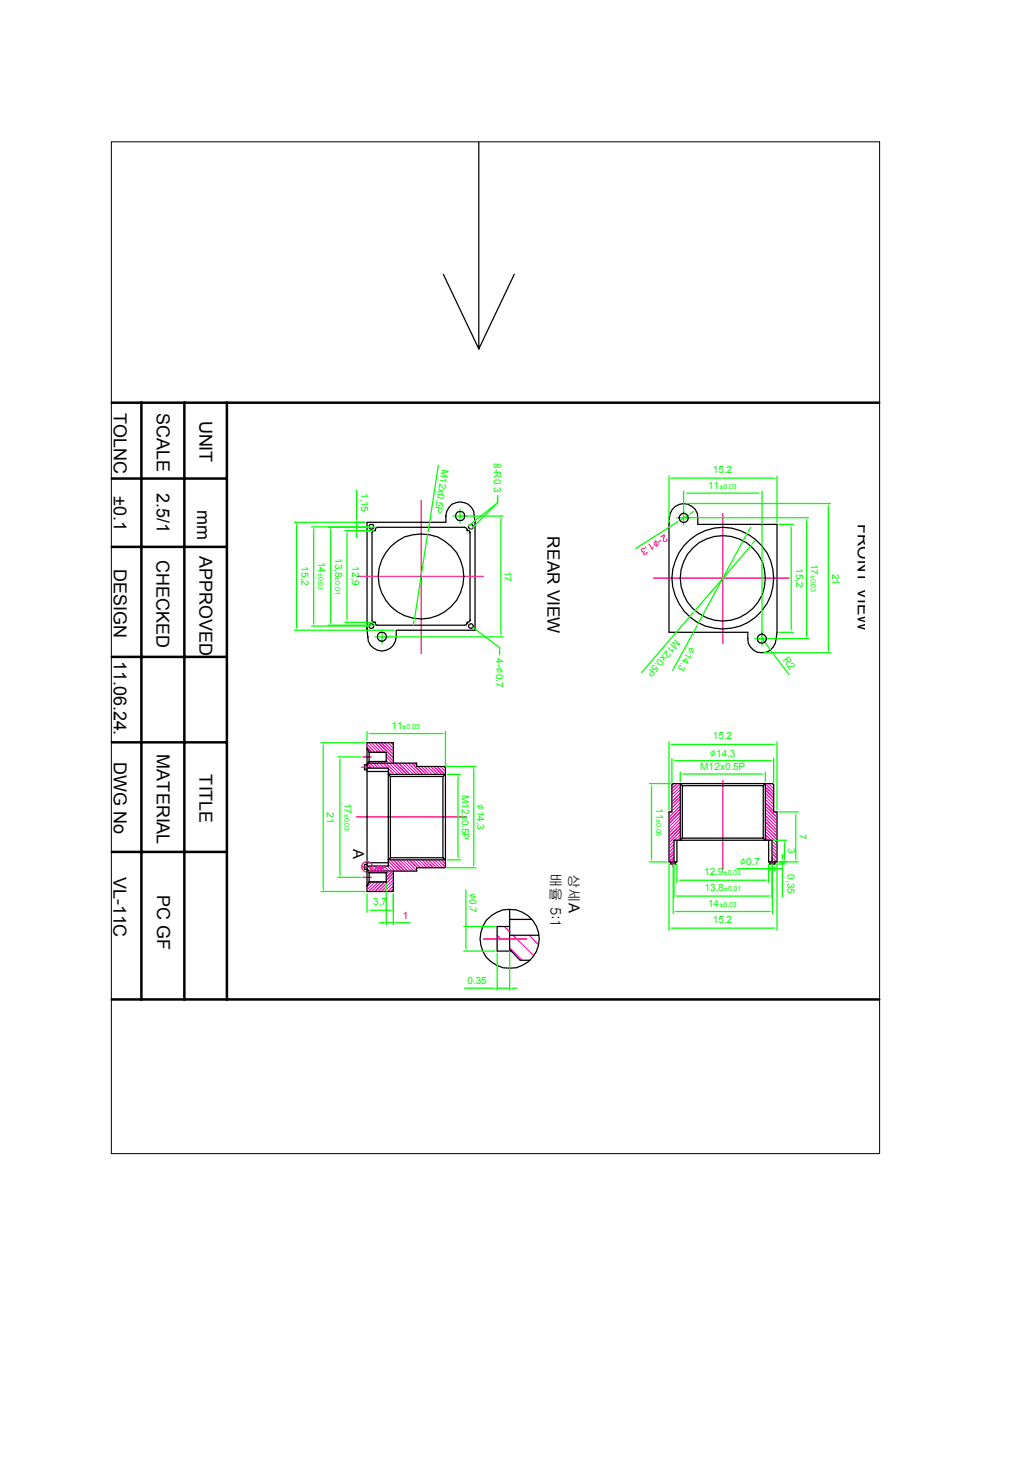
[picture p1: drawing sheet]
<svg xmlns="http://www.w3.org/2000/svg" width="210mm" height="297mm" viewBox="0 0 210 297" stroke-linecap="round" stroke-linejoin="round" font-family="sans-serif">
<g fill="none" stroke="#000" stroke-width=".25">
<path d="M97.2 28.9v42l7.2-15.2M90 55.7l7.2 15.2M74.5 106.1h16a3.7 3.7 0 0 1 1.2-3.6 2.93 2.93 0 0 1 4.6 2.3l.1 1.3v21.9h-16a3.5 3.5 0 0 1-2 4.1 2.88 2.88 0 0 1-3.7-2.7l-.2-1.4zM75 106.6h.8v.8l-.4 .2-.4-.2-.2-.4zM75.6 107.9l.6-.1 .1-.5 .3-.2h17.7l.4 .2 .1 .5 .5 .1v18.4l-.5 .1-.1 .5-.4 .1-18-.1-.1-.5-.6-.1-.1-.3zM95.2 106.6h.7l.2 .4-.2 .4-.3 .2-.4-.2-.1-.4zM136.5 103.5a2.86 2.86 0 0 1 3.2-1 2.86 2.86 0 0 1 1.9 2.7v1.3h16.1v22l-.1 1.2a2.88 2.88 0 0 1-2.9 2.9 2.88 2.88 0 0 1-2.9-2.9v-1.2h-16v-22l.3-2.2zM75 126.9l.4-.2 .4 .2v.6l-.4 .2-.4-.2-.2-.3zM74.5 156.1h4.3v1.2l.4 .5M74.5 152l.4 .9h3.5v1.8h-3.5M74.5 155.1h10.1v.6h5.7l.1 .1v1.5M74.6 155.4h-.6v1h.5"/>
<path d="M74.9 154.7l-.4 .8M74.9 152.9v1.8M79.2 157.8v16.5M79.8 155.1v-4.2h-5.3v5.8h4.3M89.9 157.8v16.5M90.4 157.3l-.5 .5h-10.7M90.4 157.3h-11.6v17.4h11.6v1.5l-5.8 .1v.7h-9.8M90.4 157.3v17.4l-.5-.4h-10.7M138.1 159.2h-1.5l-.2 .2v5.6h-.6v10.1h1.6v-4.4M138.1 159.2l.4 .4v10.7M138.1 159.2v11.5h17.3v-11.5h1.5l.2 .2v5.6h.6v10.1h-1.7v-4.4M138.1 159.2h17.3l-.5 .4v10.7"/>
<path d="M138.5 159.6h16.4M74.5 175.6h-.5v1h.6M78.8 175.3h-4.3v1.3l.4 .7M79.2 174.3l-.4 .4v1.3h-4.3M136.1 175.1v.4h1.1v-.4M138.5 170.3l-.4 .4h-1.3v4.4M138.5 170.3h16.4M154.9 170.3l.5 .4h1.3v4.4M156.3 175.1v.4h1v-.4"/>
<circle cx="85.5" cy="117.1" r="8.6"/>
<circle cx="146.7" cy="117.5" r="8.7"/>
<circle cx="146.8" cy="117.5" r="10.3"/>
<circle cx="95.6" cy="127.2" r=".5"/>
</g>
<path d="M22.7 81.8h155.8M22.7 97.2h23.4M28.7 81.8v121.3M37.4 81.8v121.3M46.1 81.8v121.3M22.7 111.1h23.4M22.7 133.5h23.4M22.7 150.8h23.4M22.7 173.1h23.4M22.7 203.1h155.8" fill="none" stroke="#000" stroke-width=".51"/>
<g fill="none" stroke="#f00" stroke-width=".25">
<path d="M72.5 117.1h25.6M85.5 101.7v31.1M132.7 117.5h27.5M146.7 104.3v26.5M73.4 155.9h1.8M73.7 153.8h1.7M74.9 152.9h3.5M146.7 158.6v18.1M72.4 166h22.3M73.4 176.1h1.8M73.7 178.3h1.7M136.7 174.4v1.7"/>
<path d="M156.8 174.4v1.7"/>
</g>
<g fill="none" stroke="#f0f" stroke-width=".25">
<path d="M74 155.9l.5 .5M74.2 155.4l.3 .3M74.5 151.2l1.6 1.7M74.5 151.8l.9 1.1M74.7 155.2l.7 .9M74.7 155.9l.1 .2M74.8 150.9l2 2M74.8 154.8l1.3 1.3M75.4 150.9l2 2M75.4 154.7l1.4 1.4M76 154.7l1.4 1.4M76.1 150.9l2 2"/>
<path d="M76.7 154.7l1.4 1.4M76.8 150.9l3 3.1M77.4 150.9l2.4 2.4M77.4 154.7l1.3 1.4M78 154.7l2.7 2.6M78.1 150.9l1.7 1.8M78.4 153.8l3.6 3.5M78.4 154.5l2.9 2.8M78.4 153.2l1.4 1.4M78.7 150.9l1.1 1.1M78.8 156.2l1.2 1.1M78.8 156.8l.5 .5"/>
<path d="M79.3 150.9l.5 .4M80.3 155.1l2.3 2.2M80.9 155.1l2.3 2.2M81.6 155.1l2.3 2.2M82.2 155.1l2.4 2.2M82.9 155.1l2.3 2.2M83.6 155.1l2.3 2.2M84.2 155.1l.4 .4M84.8 155.7l1.7 1.6M85.5 155.7l1.6 1.6M86.1 155.7l1.7 1.6M86.8 155.7l1.7 1.6"/>
<path d="M87.5 155.7l1.6 1.6M88.1 155.7l1.6 1.6M88.7 155.7l1.6 1.6M89.4 155.7l1 1M90 155.7l.4 .4M136.8 159.2l-.4 .3M137.4 159.2l-1 1M138.1 159.2l-1.7 1.7M138.1 159.9l-1.7 1.6M155.4 159.9l1.7 1.6M155.4 159.2l1.7 1.7M156 159.2l1.1 1"/>
<path d="M156.7 159.2l.4 .3M74 176l.2 .1M74.3 175.6l.2 .2M74.5 176.5l.5 .5M74.7 176l1 1M75.3 176l1 1M75.9 176l1.1 1M76.6 176l1 1M77.2 176l1 1M77.9 176l1 1M78.6 176l1 1M78.8 174.9l2.1 2.1"/>
<path d="M78.8 175.6l1.4 1.4M79.2 174.7l2.3 2.3M79.8 174.7l2.3 2.3M80.5 174.7l2.3 2.3M81.1 174.7l2.4 2.3M81.8 174.7l2.3 2.3M82.5 174.7l2.1 2.2M83.1 174.7l1.7 1.6M83.7 174.7l1.6 1.6M84.4 174.7l1.6 1.6M85 174.7l1.7 1.6M85.7 174.7l1.6 1.6"/>
<path d="M86.3 174.7l1.7 1.6M87 174.7l1.6 1.6M87.6 174.7l1.6 1.6M88.2 174.7l1.7 1.6M88.9 174.7l1.5 1.4M89.6 174.7l.8 .8M90.2 174.7l.2 .2M136.2 165l-.4 .4M136.5 175.1l-.4 .3M136.8 170.9l-1 1M136.8 171.6l-1 .9M136.8 172.2l-1 1"/>
<path d="M136.8 172.8l-1 1M136.8 173.4l-1 1M136.8 174.1l-.8 .8M136.8 174.8l-.1 .1M137.1 175.1l-.4 .4M138.1 160.5l-1.7 1.7M138.1 161.1l-1.7 1.7M138.1 161.8l-1.7 1.6M138.1 162.4l-1.7 1.7M138.1 163.1l-1.7 1.7M138.1 163.8l-2.3 2.3M138.1 164.4l-2.3 2.3"/>
<path d="M138.1 165l-2.3 2.3M138.1 165.7l-2.3 2.3M138.1 166.3l-2.3 2.4M138.1 167l-2.3 2.3M138.1 167.7l-2.3 2.3M138.1 168.3l-2.3 2.3M138.1 168.9l-2.3 2.3M138.1 169.6l-1.2 1.1M138.1 170.2l-.5 .5M155.4 170.2l.6 .5M155.4 169.6l1.1 1.1M155.4 168.9l2.3 2.3"/>
<path d="M155.4 168.3l2.3 2.3M155.4 167.7l2.3 2.3M155.4 167l2.3 2.3M155.4 166.3l2.3 2.4M155.4 165.7l2.3 2.3M155.4 165l2.3 2.3M155.4 164.4l2.3 2.3M155.4 163.8l2.3 2.3M155.4 163.1l1.7 1.7M155.4 162.4l1.7 1.7M155.4 161.8l1.7 1.6M155.4 161.1l1.7 1.7"/>
<path d="M155.4 160.5l1.7 1.7M156.4 175.1l.5 .4M156.7 174.8l.1 .1M156.7 174.1l.9 1M156.7 173.4l1 1M156.7 172.8l1 1M156.7 172.2l1 1M156.7 171.6l1 .9M156.7 170.9l1 1M157 175.1l.3 .3M157.3 165l.4 .4"/>
</g>
<path d="M158.2 106.5h2.8M160.6 107.2v20.5M153.2 129.7h2.9M154.7 128.3v2.9M158.2 128.5h2.8" fill="none" stroke="#0f0" stroke-width=".25"/>
<g fill="#0f0">
<path d="M160.6 106.5l.1 .7h-.2z"/>
<path d="M160.5 127.7h.2l-.1 .8z"/>
</g>
<path d="M139.3 105.2h24.9M163.7 105.9v23.2M155.1 129.7h9.1" fill="none" stroke="#0f0" stroke-width=".25"/>
<g fill="#0f0">
<path d="M163.7 105.2l.1 .7h-.2z"/>
<path d="M163.6 129.1h.2l-.1 .6z"/>
</g>
<path d="M139.3 102.3h29.3M168.1 103.1v28.8M155.1 132.6h13.5" fill="none" stroke="#0f0" stroke-width=".25"/>
<g fill="#0f0">
<path d="M168.1 102.3l.2 .8h-.2z"/>
<path d="M168.1 131.9h.2l-.2 .7z"/>
</g>
<path d="M138.8 99.8v5M154.7 99.8v29.5M139.5 100.2h14.4" fill="none" stroke="#0f0" stroke-width=".25"/>
<g fill="#0f0">
<path d="M153.9 100.1l.8 .1-.8 .1z"/>
<path d="M138.8 100.2l.7-.1v.2z"/>
</g>
<path d="M135.8 96.7v9.4M136.5 97.1h20.5M157.7 96.7v9.4" fill="none" stroke="#0f0" stroke-width=".25"/>
<g fill="#0f0">
<path d="M157 97.1h.7l-.7 .2z"/>
<path d="M135.8 97.1h.7v.2z"/>
</g>
<path d="M151.6 108.4l-9.8 18.1M152.4 107.1l-.4 .7M141.5 127.2l-4.9 9" fill="none" stroke="#0f0" stroke-width=".25"/>
<g fill="#0f0">
<path d="M151.9 107.7l.2 .1-.5 .6z"/>
<path d="M141.8 126.5l-.2 .7-.2-.1z"/>
</g>
<path d="M152.4 110.9l-11.3 13.2M153.3 109.8l-.5 .5M140.6 124.6l-10.4 12.1" fill="none" stroke="#0f0" stroke-width=".25"/>
<g fill="#0f0">
<path d="M152.7 110.3l.2 .1-.5 .5z"/>
<path d="M140.5 124.5l.6-.4-.4 .6z"/>
</g>
<path d="M137.4 106.1l-8.4 5.3M139.6 104.8l-1.6 .9M140.8 103.9l-.6 .4" fill="none" stroke="#0f0" stroke-width=".25"/>
<g fill="#0f0">
<path d="M139.6 104.8l.5-.5 .2 .1z"/>
<path d="M137.3 106l.7-.3-.5 .5z"/>
</g>
<path d="M154.7 129.7l1.7 2.3M156.8 132.6l3.4 4.5" fill="none" stroke="#0f0" stroke-width=".25"/>
<path d="M156.4 132l.6 .5-.3 .2z" fill="#0f0"/>
<path d="M137.3 105.2h2.9M138.8 103.7v2.9M138.1 156.8v2M138.8 157.3h15.9M155.4 156.8v2" fill="none" stroke="#0f0" stroke-width=".25"/>
<g fill="#0f0">
<path d="M154.7 157.2l.7 .1h-.7z"/>
<path d="M138.1 157.3l.7-.1v.1z"/>
</g>
<path d="M136.4 154.1v5M137.2 154.5h19.1M157.1 154.1v5" fill="none" stroke="#0f0" stroke-width=".25"/>
<g fill="#0f0">
<path d="M156.3 154.5h.8l-.8 .2z"/>
<path d="M136.4 154.5h.8v.2z"/>
</g>
<path d="M135.8 150.7v13.8M136.5 151.2h20.5M157.7 150.7v13.8" fill="none" stroke="#0f0" stroke-width=".25"/>
<g fill="#0f0">
<path d="M157 151.1l.7 .1-.7 .1z"/>
<path d="M135.8 151.2l.7-.1v.2z"/>
</g>
<path d="M158.2 165h3.9M158.2 175.1h3.9M161.5 165.7v8.7" fill="none" stroke="#0f0" stroke-width=".25"/>
<g fill="#0f0">
<path d="M161.5 165l.2 .7h-.2z"/>
<path d="M161.5 174.4h.2l-.2 .7z"/>
</g>
<path d="M157.1 170.7h2.6M158.2 175.1h1.5M159.3 171.5v2.9" fill="none" stroke="#0f0" stroke-width=".25"/>
<g fill="#0f0">
<path d="M159.1 174.4h.2v.7z"/>
<path d="M159.3 170.7v.8h-.2z"/>
</g>
<path d="M131.8 159.2h4.3M132.2 160v14.4M131.8 175.1h3.6" fill="none" stroke="#0f0" stroke-width=".25"/>
<g fill="#0f0">
<path d="M132.2 159.2l.2 .8h-.2z"/>
<path d="M132.2 174.4h.2l-.2 .7z"/>
</g>
<path d="M149.6 176.5h6M156.3 176.1v.8M156.3 176.5h1M157.3 176.1v.8M158.1 176.5h.6" fill="none" stroke="#0f0" stroke-width=".25"/>
<g fill="#0f0">
<path d="M157.3 176.5l.8-.1v.2z"/>
<path d="M155.6 176.4l.7 .1-.7 .1z"/>
</g>
<path d="M137.4 175.5v3.8M138.2 178.8h17.2M156 175.5v3.8" fill="none" stroke="#0f0" stroke-width=".25"/>
<g fill="#0f0">
<path d="M155.4 178.7l.6 .1-.6 .1z"/>
<path d="M137.4 178.8l.8-.1v.2z"/>
</g>
<path d="M157.7 175.5h1.6M158.2 175.1h1.1M158.8 173.6v.8M158.8 175.1v.4M158.8 176.3v5.9" fill="none" stroke="#0f0" stroke-width=".25"/>
<g fill="#0f0">
<path d="M158.7 174.4h.2l-.1 .7z"/>
<path d="M158.8 175.5l.1 .8h-.2z"/>
</g>
<path d="M136.8 175.5v7M156.7 175.5v7M137.5 182.1h18.5" fill="none" stroke="#0f0" stroke-width=".25"/>
<g fill="#0f0">
<path d="M156 181.9l.7 .2h-.7z"/>
<path d="M136.8 182.1l.7-.2v.2z"/>
</g>
<path d="M136.7 176.1v9.5M156.8 176.1v9.5M137.3 185.2h18.8" fill="none" stroke="#0f0" stroke-width=".25"/>
<g fill="#0f0">
<path d="M156.1 185l.7 .2-.7 .1z"/>
<path d="M136.7 185.2l.6-.2v.3z"/>
</g>
<path d="M135.8 175.5v13.5M157.7 175.5v13.5M136.5 188.6h20.5" fill="none" stroke="#0f0" stroke-width=".25"/>
<g fill="#0f0">
<path d="M157 188.4l.7 .2-.7 .1z"/>
<path d="M135.8 188.6l.7-.2v.3z"/>
</g>
<path d="M91.9 104.8h10.2M93.4 103.4v2.9M101.7 105.6v23M76.1 129.4h26M77.6 128v2.8" fill="none" stroke="#0f0" stroke-width=".25"/>
<g fill="#0f0">
<path d="M101.7 104.8l.2 .8h-.3z"/>
<path d="M101.6 128.6h.3l-.2 .8z"/>
<path d="M95.6 127.2l.7 .3-.2 .2z"/>
</g>
<path d="M96.2 127.6l5.2 4v1.4" fill="none" stroke="#0f0" stroke-width=".25"/>
<path d="M95.7 107.3l.1 .2-.6 .4z" fill="#0f0"/>
<path d="M101 100.7v1.4l-5.2 5.3" fill="none" stroke="#0f0" stroke-width=".25"/>
<path d="M95.2 106.7v.2l-.5 .4z" fill="#0f0"/>
<path d="M89 94.5l-2 13.3M86.8 108.6l-2.6 17.1M101 100.7v1.4l-5.8 4.7M84 126.4l-.1 .7" fill="none" stroke="#0f0" stroke-width=".25"/>
<g fill="#0f0">
<path d="M84.2 125.7v.7h-.3z"/>
<path d="M86.8 107.8l.2 .1-.2 .7z"/>
</g>
<path d="M70 107.8h5.8M70.4 108.5v17.2M70 126.4h5.8" fill="none" stroke="#0f0" stroke-width=".25"/>
<g fill="#0f0">
<path d="M70.4 107.8l.2 .7h-.2z"/>
<path d="M70.4 125.7h.2l-.2 .7z"/>
</g>
<path d="M66.6 107.1h9.6M67.1 107.9v18.5M66.6 127h9.6" fill="none" stroke="#0f0" stroke-width=".25"/>
<g fill="#0f0">
<path d="M67.1 107.1l.1 .8h-.2z"/>
<path d="M67 126.4h.2l-.1 .6z"/>
</g>
<path d="M63.2 107h11.7M63.7 107.7v18.8M63.2 127.2h11.7" fill="none" stroke="#0f0" stroke-width=".25"/>
<g fill="#0f0">
<path d="M63.7 107l.1 .7h-.2z"/>
<path d="M63.6 126.5h.2l-.1 .7z"/>
</g>
<path d="M59.8 106.1h14.3M60.2 106.9v20.5M59.8 128h20.2" fill="none" stroke="#0f0" stroke-width=".25"/>
<g fill="#0f0">
<path d="M60.2 106.1l.2 .8h-.3z"/>
<path d="M60.1 127.4h.3l-.2 .6z"/>
</g>
<path d="M72.4 99.6v5.8M71.9 107.8h3.9M71.9 106.1h2.2M72.4 106.1v1.7M72.4 108.5v.7" fill="none" stroke="#0f0" stroke-width=".25"/>
<g fill="#0f0">
<path d="M72.4 107.8l.1 .7h-.3z"/>
<path d="M72.2 105.4h.3l-.1 .7z"/>
</g>
<path d="M74.5 156.7v18.6" fill="none" stroke="#000" stroke-width=".25"/>
<path d="M90.8 157.3h2.7M93 158.1v15.8M90.8 174.7h2.7" fill="none" stroke="#0f0" stroke-width=".25"/>
<g fill="#0f0">
<path d="M93 157.3l.1 .8h-.2z"/>
<path d="M92.9 173.9h.2l-.1 .8z"/>
</g>
<path d="M90.4 155.7h6.2M96.2 156.4v19.2M90.7 176.3h5.9" fill="none" stroke="#0f0" stroke-width=".25"/>
<g fill="#0f0">
<path d="M96.2 155.7l.1 .7h-.3z"/>
<path d="M96 175.6h.3l-.1 .7z"/>
</g>
<path d="M74.5 148.6v1.8M75.3 149h14.4M90.4 148.6v7" fill="none" stroke="#0f0" stroke-width=".25"/>
<g fill="#0f0">
<path d="M89.7 148.9l.7 .1-.7 .1z"/>
<path d="M74.5 149l.8-.1v.2z"/>
</g>
<path d="M74.5 181.6v3.8M75.3 184.9h3.9M79.8 181.6v3.8" fill="none" stroke="#0f0" stroke-width=".25"/>
<g fill="#0f0">
<path d="M74.5 184.9h.8v.1z"/>
<path d="M79.2 184.9h.6l-.6 .1z"/>
</g>
<path d="M68.6 153.8h4.6M69 154.5v23.1M68.6 178.3h4.6" fill="none" stroke="#0f0" stroke-width=".25"/>
<g fill="#0f0">
<path d="M69 153.8l.2 .7h-.3z"/>
<path d="M68.9 177.6h.3l-.2 .7z"/>
</g>
<path d="M65.2 150.9h8.9M65.6 151.6v28.9M65.2 181.1h8.9" fill="none" stroke="#0f0" stroke-width=".25"/>
<g fill="#0f0">
<path d="M65.6 150.9l.2 .7h-.3z"/>
<path d="M65.5 180.5h.3l-.2 .6z"/>
</g>
<g fill="none" stroke="#f00" stroke-width=".25">
<path d="M98.1 190.8h8.8"/>
<circle cx="74.5" cy="176.1" r="1.07"/>
</g>
<path d="M100.9 190l.8 .8M102.4 188.2l1.1 1.1M103.5 192.6l2.5 2.5M104.1 190l4.3 4.2M107.4 190l1.9 2" fill="none" stroke="#f0f" stroke-width=".25"/>
<g fill="none" stroke="#000" stroke-width=".25">
<path d="M103.5 184.8v8.1l2.1 2.2h2M103.5 188.2h-2.6v5h2.9M103.5 190h5.9M103.5 186.8h4.4"/>
<circle cx="103.4" cy="190.7" r="6"/>
</g>
<path d="M100.9 193.7v7.5M103.5 193.3v7.9M94.3 200.8h5.9M100.9 200.8h2.6M104.1 200.8h.8" fill="none" stroke="#0f0" stroke-width=".25"/>
<g fill="#0f0">
<path d="M103.5 200.8l.6-.1v.2z"/>
<path d="M100.2 200.7l.7 .1-.7 .1z"/>
</g>
<path d="M94.1 188.2h6.4M94.1 193.2h6.4M94.6 180.8v7.4M94.6 188.9v3.7" fill="none" stroke="#0f0" stroke-width=".25"/>
<g fill="#0f0">
<path d="M94.5 192.6h.2l-.1 .6z"/>
<path d="M94.6 188.2l.1 .7h-.2z"/>
</g>
<g fill="none" stroke="#000" stroke-width=".25">
<path d="M74.5 176.6v4.5h5.3v-4.1M74.9 179.2v-1.9h3.5v1.9h-3.5l-.4 .8"/>
<circle cx="93.4" cy="104.8" r=".94"/>
<circle cx="138.8" cy="105.3" r=".94"/>
<circle cx="77.5" cy="129.4" r=".94"/>
<circle cx="154.6" cy="129.8" r=".92"/>
</g>
<g fill="none" stroke="#f0f" stroke-width=".25">
<path d="M75.4 179.2l-.9 1M76.1 179.2l-1.6 1.6M76.8 179.2l-2 1.9M76.8 176l-1.4 1.3M77.4 179.2l-2 1.9M77.4 176l-1.4 1.3M77.7 177l-.3 .3M78.1 179.2l-2 1.9M78.1 176l-1.4 1.3M78.3 177l-.3 .3M79 177l-.6 .6M79.7 177l-1.3 1.3"/>
<path d="M79.8 179.4l-1.7 1.7M79.8 178.8l-2.4 2.3M79.8 178.1l-3 3M79.8 177.4l-1.4 1.4M79.8 180.7l-.5 .4M79.8 180l-1.1 1.1"/>
</g>
<path d="M74.9 179.2h3.5" fill="none" stroke="#f00" stroke-width=".25"/>
<path d="M78.4 179.7v8.2M77 187.5h.7M78.4 187.5h1.4M79.8 181.6v6.3M80.6 187.5h2.6" fill="none" stroke="#0f0" stroke-width=".25"/>
<g fill="#0f0">
<path d="M77.7 187.3l.7 .2-.7 .1z"/>
<path d="M79.8 187.5l.8-.2v.3z"/>
</g>
<path d="M22.6 28.8h156v205.6h-156z" fill="none" stroke="#000" stroke-width=".2"/>
<g font-size="3.6">
<text x="23.1" y="83.8" transform="rotate(90 23.1 83.8)">TOLNC</text>
<text x="31.8" y="83.9" transform="rotate(90 31.8 83.9)">SCALE</text>
<text x="40.5" y="85.5" transform="rotate(90 40.5 85.5)">UNIT</text>
<text x="23.1" y="100.7" transform="rotate(90 23.1 100.7)">±0.1</text>
<text x="31.8" y="100.1" transform="rotate(90 31.8 100.1)">2.5/1</text>
<text x="40" y="103.7" transform="rotate(90 40 103.7)">mm</text>
<text x="31.7" y="113.8" transform="rotate(90 31.7 113.8)">CHECKED</text>
<text x="40.5" y="113" transform="rotate(90 40.5 113)">APPROVED</text>
<text x="23.1" y="115.7" transform="rotate(90 23.1 115.7)">DESIGN</text>
<text x="23.1" y="134.2" transform="rotate(90 23.1 134.2)">11.06.24.</text>
<text x="23.1" y="154.8" transform="rotate(90 23.1 154.8)">DWG No</text>
<text x="31.8" y="153.3" transform="rotate(90 31.8 153.3)">MATERIAL</text>
<text x="40.5" y="157.3" transform="rotate(90 40.5 157.3)">TITLE</text>
<text x="23" y="178.1" transform="rotate(90 23 178.1)">VL-11C</text>
<text x="31.9" y="181.9" transform="rotate(90 31.9 181.9)">PC GF</text>
</g>
<g font-size="3.5">
<text x="174.2" y="106.4" transform="rotate(90 174.2 106.4)">FRONT VIEW</text>
<text x="111.2" y="109" transform="rotate(90 111.2 109)">REAR VIEW</text>
</g>
<g font-size="3">
<text x="71.7" y="172.6" transform="rotate(90 71.7 172.6)">A</text>
<text x="111.8" y="177.3" transform="rotate(90 111.8 177.3)">배율 5:1</text>
<text x="115.5" y="177.5" transform="rotate(90 115.5 177.5)">상세A</text>
</g>
<g font-size="2.2" fill="#0f0">
<text x="140" y="131.3" transform="rotate(119 140 131.3)">∅14.3</text>
<text x="144.1" y="153.8">∅14.3</text>
<text x="96.9" y="163.4" transform="rotate(90 96.9 163.4)">∅14.3</text>
<text x="150.2" y="175.7">∅0.7</text>
<text x="95.3" y="181.4" transform="rotate(90 95.3 181.4)">∅0.7</text>
</g>
<g font-size="2" fill="#0f0">
<text x="89.7" y="95.2" transform="rotate(99 89.7 95.2)">M12x0.5P</text>
<text x="100.2" y="94" transform="rotate(90 100.2 94)">8-R0.3</text>
<text x="73.3" y="100.1" transform="rotate(90 73.3 100.1)">1,15</text>
<text x="143.8" y="99.3">11</text>
<text x="144.7" y="96.1">15,2</text>
<text x="68.1" y="113.4" transform="rotate(90 68.1 113.4)">13,8</text>
<text x="61.2" y="115.1" transform="rotate(90 61.2 115.1)">15,2</text>
<text x="64.6" y="114.2" transform="rotate(90 64.6 114.2)">14</text>
<text x="71.5" y="115.1" transform="rotate(90 71.5 115.1)">12,9</text>
<text x="102.4" y="115.9" transform="rotate(90 102.4 115.9)">17</text>
<text x="161.6" y="115.4" transform="rotate(90 161.6 115.4)">15,2</text>
<text x="164.6" y="114.5" transform="rotate(90 164.6 114.5)">17</text>
<text x="168.9" y="116.5" transform="rotate(90 168.9 116.5)">21</text>
<text x="137.2" y="129.8" transform="rotate(131 137.2 129.8)">M12x0.5P</text>
<text x="100.8" y="133.7" transform="rotate(90 100.8 133.7)">4-∅0.7</text>
<text x="158.8" y="134.1" transform="rotate(53 158.8 134.1)">R2</text>
<text x="79.5" y="148.1">11</text>
<text x="144.7" y="150.2">15,2</text>
<text x="93.7" y="161.5" transform="rotate(90 93.7 161.5)">M12x0.5P</text>
<text x="142.2" y="156.5">M12x0.5P</text>
<text x="66.4" y="165" transform="rotate(90 66.4 165)">21</text>
<text x="69.9" y="163.1" transform="rotate(90 69.9 163.1)">17</text>
<text x="133.2" y="164.2" transform="rotate(90 133.2 164.2)">11</text>
<text x="160" y="172.3" transform="rotate(90 160 172.3)">3</text>
<text x="162.3" y="169.4" transform="rotate(90 162.3 169.4)">7</text>
<text x="142.9" y="177.8">12,9</text>
<text x="159.9" y="177.7" transform="rotate(90 159.9 177.7)">0,35</text>
<text x="75.8" y="183.9">3,7</text>
<text x="143" y="181">13,8</text>
<text x="143.8" y="184.3">14</text>
<text x="144.7" y="187.6">15,2</text>
<text x="94.9" y="200">0.35</text>
</g>
<g font-size="2" fill="#f00">
<text x="135" y="108.6" transform="rotate(148 135 108.6)">2-∅1.3</text>
<text x="81.8" y="186.7">1</text>
</g>
<g font-size="1.4" fill="#0f0">
<text x="146" y="99.3">±0,03</text>
<text x="64.6" y="116.4" transform="rotate(90 64.6 116.4)">±0,03</text>
<text x="68.1" y="117.3" transform="rotate(90 68.1 117.3)">±0,01</text>
<text x="164.6" y="116.8" transform="rotate(90 164.6 116.8)">±0,03</text>
<text x="81.7" y="148.1">±0,03</text>
<text x="69.9" y="165.3" transform="rotate(90 69.9 165.3)">±0,03</text>
<text x="133.2" y="166.4" transform="rotate(90 133.2 166.4)">±0,05</text>
<text x="146.9" y="177.8">±0,03</text>
<text x="146" y="184.3">±0,03</text>
<text x="147" y="181">±0,01</text>
</g>
</svg>
